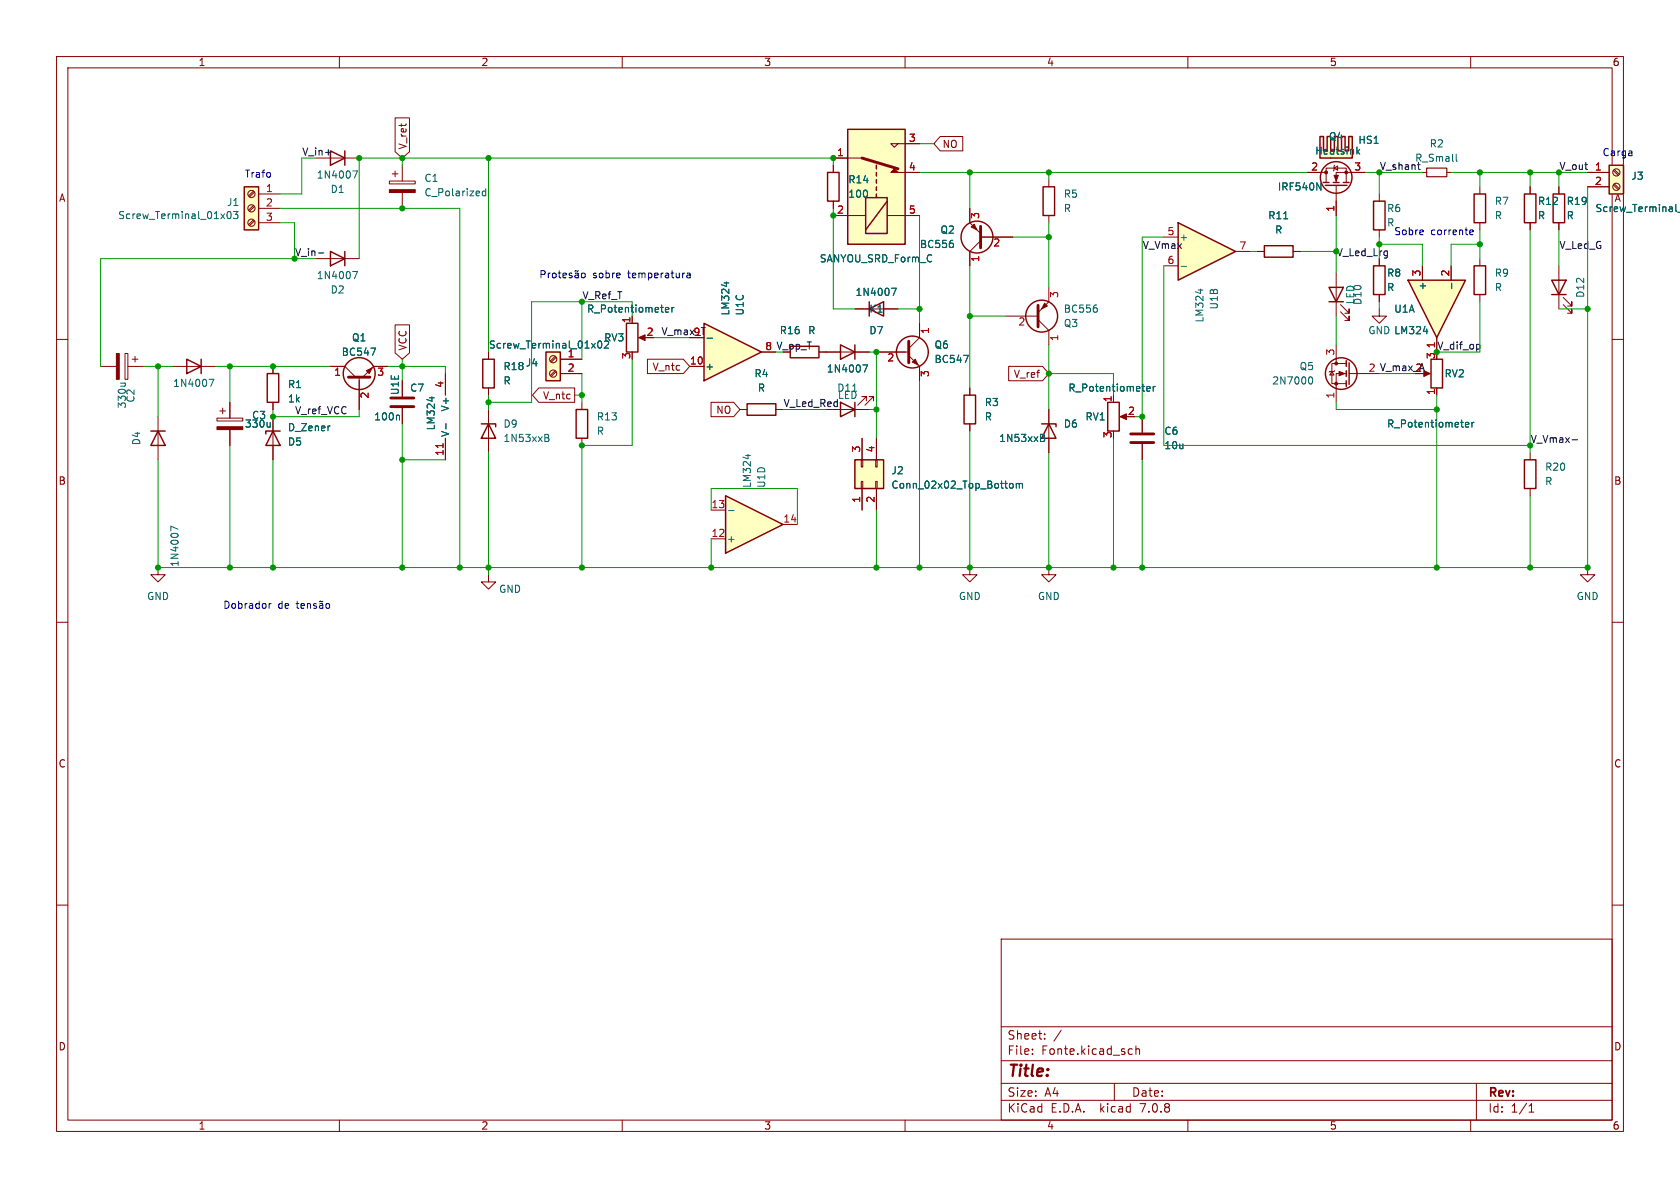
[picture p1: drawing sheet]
<svg xmlns="http://www.w3.org/2000/svg" width="297mm" height="210mm" viewBox="0 0 297 210" stroke-linecap="round" stroke-linejoin="round" font-family="sans-serif">
<g fill="none" stroke="#840000" stroke-width=".18">
<path d="M10 10h277v190h-277zM12 12h273v186h-273zM60 10v2M110 10v2M160 10v2M210 10v2M260 10v2M10 60h2M285 60h2M10 110h2M86.4 101.6v1.3h1.2l-1.2 1.2-1.3-1.2h1.3M285 110h2"/>
<path d="M10 160h2M285 160h2M177 166h108v32h-108zM60 198v2M110 198v2M160 198v2M177 194.5h108M177 191.5h108M177 187.5h108M177 181.5h108M182.5 186.3v.1M182.5 185.5v.1"/>
<path d="M184.7 183.6v.1M184.7 182.8v.1M187.6 182.1l-1.3 2M197 191.5v3M199.7 185.4l.5 .1M200.2 186.3l-.5 .1M200.8 185.5l.2-.1 .4 .1 .1 .9M200.8 184.9v1.5M210 198v2M260 198v2M261 191.5v6.5M270.3 196.6h.9"/>
<path d="M270.3 195.5l.4-.4v1.5"/>
</g>
<path d="M208.3 39.4l10.1 5.1-10.1 5z" fill="#ffffc2"/>
<g fill="none" stroke="#840000" stroke-width=".25">
<path d="M58.4 26.7l2.6 1.2-2.6 1.3zM61 26.7v2.5M149.9 22.9h10.1v20.3h-10.1zM153 34.9h3.8v6.4h-3.8zM154.9 29.2v.6M154.9 30.5v.6M154.9 31.8v.6M154.9 33v.7M154.9 34.3v.6M156.8 35.6l-3.8 5M208.3 39.4l10.1 5.1-10.1 5zM26.7 76.2h2.5"/>
<path d="M27.9 76.2l1.3 2.5h-2.5zM132.1 71.4h5.1v2h-5.1z"/>
</g>
<g fill="none" stroke="#840000" stroke-width=".18">
<path d="M58.4 27.9h5.1M147.3 27.9h5.1M147.3 38.1h5.7M156.8 38.1h5.8M158.7 25.4l-.6 .6-.6-.6h5.1M160 30.5h2.6M205.7 41.9h2.6M205.7 47h2.6M218.4 44.5h2.6M27.9 73.7v7.6M38.4 73.9h4.5v.5h-4.5zM38.9 72.6h1"/>
<path d="M39.4 72.1v1.1M40.6 71.1v2.8M40.6 75.9v2.8M130.8 72.4h1.3M137.2 72.4h1.2M27.9 100.3v1.3h1.3l-1.3 1.3-1.2-1.3h1.2"/>
</g>
<path d="M62.4 30.2h.8l-.5 1.3M208.8 47.1h1M212.2 51.1v.8M47.8 74.7v.8M47.8 75.4l-.2 .1M31.5 93.6l-1.3-.6v.9" fill="none" stroke="#006464" stroke-width=".18"/>
<path d="M149.9 22.9h10.1v20.3h-10.1z" fill="#ffffc2" stroke="#ffffc2" stroke-width=".18"/>
<path d="M152.4 27.9l6.3 1.9" fill="none" stroke="#840000" stroke-width=".51"/>
<g fill="#840000" stroke="#840000" stroke-width=".18">
<path d="M157.5 30.5l.6-.7 .6 .7h1.3z"/>
<path d="M38.4 75.4h4.5v.5h-4.5z"/>
</g>
<path d="M124.5 57.2l10.1 5-10.1 5.1z" fill="#ffffc2"/>
<path d="M146.3 30.5h2v5.1h-2zM274.6 34.3h2v5.1h-2zM124.5 57.2l10.1 5-10.1 5.1zM33 63.5l2.6 1.3-2.6 1.2zM35.6 63.5v2.5M85.1 74.9h2.5v.5M85.3 63.5h2.1v5.1h-2.1zM86.4 74.9l1.2 2.6h-2.5zM96.5 62.2h2.6v5.1h-2.6z" fill="none" stroke="#840000" stroke-width=".25"/>
<g fill="none" stroke="#840000" stroke-width=".18">
<path d="M147.3 29.2v1.3M147.3 35.6v1.2M275.6 33v1.3M275.6 39.4v1.2M30.5 64.8h7.6M86.4 62.2v1.3M86.4 68.6v1.3M86.4 72.4v7.6M98.1 65.5l-.8 .9M98.1 63l-.8 .8M98.3 65.7l-.8 .8M98.3 63.2l-.8 .8"/>
<path d="M99.1 63.5h3.8M99.1 66h3.8M121.9 64.8h2.6M134.6 62.2h2.6"/>
<circle cx="97.8" cy="66" r=".63"/>
<circle cx="97.8" cy="63.5" r=".63"/>
</g>
<path d="M125 59.8h1M128.4 49.8v.8M37 67h.8l-.5 1.3M96.3 76.8l.6 .1 .1 .2-.2 .3M96.3 77.4h.5M96.8 77.4l.3 .2-.1 .3-.7 .1M106.3 60.4l-.2-.1a.68 .68 0 0 0-.5 .6 .68 .68 0 0 0 .5 .6l.2-.1 .1-.3M107.5 60.8l-.7 .7h.8" fill="none" stroke="#006464" stroke-width=".18"/>
<path d="M96.5 62.2h2.6v5.1h-2.6z" fill="#ffffc2" stroke="#ffffc2" stroke-width=".18"/>
<path d="M128.3 87.6l10.1 5.1-10.1 5.1z" fill="#ffffc2"/>
<g fill="none" stroke="#840000" stroke-width=".25">
<path d="M43.2 33h2.5v7.6h-2.5zM184.4 33h2v5.1h-2zM58.4 44.5l2.6 1.2-2.6 1.3zM61 44.5v2.5M110.7 57.2h2.1v5h-2.1zM153.7 54.6l2.5-1.3v2.6zM153.7 53.3v2.6M223.5 43.4h5.1v2.1h-5.1zM260.6 47h2v5.1h-2zM47.2 66h2.1v5.1h-2.1zM48.3 76.2l1.2 2.5h-2.5zM49.5 76.2h-2.5v.5"/>
<path d="M101.9 72.4h2v5.1h-2zM139.7 61.2h5.1v2h-5.1zM148.6 61l2.5 1.2-2.5 1.3zM148.6 71.1l2.5 1.3-2.5 1.3zM151.1 61v2.5M151.1 71.1v2.6M170.4 69.9h2.1v5h-2.1zM184.1 74.9h2.6v.5M185.4 74.9l1.3 2.6h-2.6zM195.8 71.1h2.1v5.1h-2.1zM128.3 87.6l10.1 5.1-10.1 5.1zM151.1 81.3h5.1v5.1h-5.1z"/>
<path d="M269.5 81.3h2v5.1h-2z"/>
<circle cx="172.7" cy="41.9" r="2.82"/>
<circle cx="184.1" cy="55.9" r="2.82"/>
<circle cx="63.5" cy="66" r="2.82"/>
<circle cx="161.3" cy="62.2" r="2.82"/>
</g>
<g fill="none" stroke="#840000" stroke-width=".18">
<path d="M44.8 38.9l-.9 .8M44.8 36.3l-.9 .9M44.8 33.8l-.9 .8M45 39l-.9 .9M45 36.5l-.9 .8M45 34l-.9 .8M45.7 34.3h3.8M45.7 36.8h3.8M45.7 39.4h3.8M68.8 32h4.6v.5h-4.6zM69.3 30.7h1.1M69.8 30.2v1"/>
<path d="M71.1 29.2v2.8M71.1 34v2.8M171.4 36.8v2.6l2 1.9M185.4 31.8v1.2M185.4 38.1v1.3M55.9 45.7h7.6M111.8 55.9v1.3M113.3 59.7h1M151.1 54.6h7.6M162.6 57.2v2.5l-1.9 1.9M173.4 42.5l-2 2v2.5M173.4 41.9h5.7"/>
<path d="M177.8 55.9h5.7M183.5 56.5l1.9 1.9v2.6M185.4 50.8v2.5l-1.9 1.9M222.2 44.5h1.3M228.6 44.5h1.3M261.6 45.7v1.3M261.6 52.1v1.2M17.8 64.8h2.8M22.1 62.5h.5v4.6h-.5zM22.6 64.8h2.8M23.4 63.5h1M23.9 63v1"/>
<path d="M48.3 64.8v1.2M48.3 71.1v1.3M48.3 73.7v7.6M58.4 64.8h2.6l1.9 1.9M63.5 66.7v5.7M68.6 64.8h-2.6l-1.9 1.9M71.1 72.1v2.8M78.7 66v3.9M78.7 77.5v3.8M102.9 71.1v1.3M102.9 77.5v1.2M144.8 62.2h8.9"/>
<path d="M146 72.4h7.7M152.4 77.5v3.8M153.2 70.9v-.8h-.8h.8l-1.6 1.5M154.4 70.9v-.8h-.7h.7l-1.5 1.5M154.9 62.2h5.8M154.9 77.5v3.8M160.7 62.9l1.9 1.9v2.5M171.4 68.6v1.3M171.4 74.9v1.3M185.4 72.4v7.6M196.8 69.9v1.2M198.4 73.7h1"/>
<path d="M201.9 73.7v2.8M201.9 78.5v2.8M125.7 95.3h2.6M125.7 90.2h2.6M138.4 92.7h2.6M152.3 85.1h.2v1.3h-.2zM152.3 81.3h.2v1.3h-.2zM152.4 86.4v3.8M154.8 85.1h.3v1.3h-.3zM154.8 81.3h.3v1.3h-.3zM154.9 86.4v3.8M270.5 80v1.3"/>
<path d="M270.5 86.4v1.2M171.4 100.3v1.3h1.3l-1.3 1.3-1.2-1.3h1.2M185.4 100.3v1.3h1.3l-1.3 1.3-1.3-1.3h1.3"/>
<circle cx="44.4" cy="36.8" r=".63"/>
<circle cx="44.4" cy="34.3" r=".63"/>
<circle cx="44.4" cy="39.4" r=".63"/>
</g>
<g fill="none" stroke="#006464" stroke-width=".18">
<path d="M40.3 37.5l.1-.1a.68 .68 0 0 1 .5 .6 .68 .68 0 0 1-.5 .7l-.1-.2-.2-.3zM41.3 37.4h.8l-.5 .5 .4 .1v.5l-.2 .2-.5-.2M85.9 33.3v1.3M85.9 33.8h-.4l-.2 .2 .1 .6h.5M226.9 38.7h.8M62.4 48h.8l-.5 1.3M117.6 54.8l.6-.2v-.2l-.4-.1-.2 .2 .1 .6h.5M118.8 54.3v.9M119.1 54.3l-.3 .3M157.6 51h.8l-.5 1.2M168.4 43l.2 .2-.2 .5M193.9 54.5l.1 .1-.1 .5"/>
<path d="M21.3 67.7h.9M22 67.7l.2 .2M58.2 75.3h.1M65.6 61.5h.8l-.5 1.3M70.4 73.4l.2 .2v.6M76.4 70.1v.8M78.8 74.9v1M152.5 64.5h.9l-.6 1.3M170.4 62.8h.8l-.5 1.3M184 76.8l.6 .1v.2l-.2 .3M184 77.4h.4M184.4 77.4l.3 .2-.1 .3-.6 .1"/>
<path d="M202.7 68.7l.6-.1v-.2l-.4-.1-.2 .2 .1 .6h.5M203.9 68.3v.9M204.2 68.3l-.3 .3M128.8 90.3h1M132.2 80.3v.8M178.6 85.5h.3l.2 .2v.5l-.2 .1-.3-.1M179.7 85.6l.3-.1 .2 .1M179.7 85.5v.8M180.2 85.6l.2-.1h.3l.1 .8M180.2 85.6v.7"/>
</g>
<g fill="#840000" stroke="#840000" stroke-width=".18">
<path d="M20.6 62.5h.5v4.6h-.5z"/>
<path d="M112.9 59.7l1.1-.5v1z"/>
<path d="M64.8 65.5l1-.5-.5 1z"/>
<path d="M198 73.7l1.1-.5v1z"/>
<path d="M161.3 64l.5-.5 .5 1z"/>
<path d="M68.8 33.5h4.6v.5h-4.6z"/>
<path d="M184.7 53.6l.5 .5-1.1 .5z"/>
<path d="M171.7 40.1l.5-.5 .5 1z"/>
</g>
<g fill="#ffffc2" stroke="#ffffc2" stroke-width=".18">
<path d="M43.2 33h2.5v7.6h-2.5z"/>
<path d="M151.1 81.3h5.1v5.1h-5.1z"/>
</g>
<path d="M173.4 40v3.8M183.5 54v3.8M61.6 66.7h3.8M69.1 71.9h4.1M69.1 70.4h4.1M160.7 60.3v3.8M199.9 78.2h4.1M199.9 76.7h4.1" fill="none" stroke="#840000" stroke-width=".51"/>
<path d="M78.3 78.4v.7" fill="none" stroke="#a90000" stroke-width=".18"/>
<g fill="#ffffc2">
<path d="M233.3 24.1h.7v2.6h.6v-2.6h.7v2.6h.6l-.6 1.2h-2z"/>
<path d="M235.9 24.1h.6v2.6h.7v-2.6h.6v2.6h.6v-2.6h.7v3.8h-3.8l.6-1.2z"/>
</g>
<g fill="none" stroke="#840000" stroke-width=".25">
<path d="M233.3 24.1h.7v2.6h.6v-2.6h.7v2.6h.6v-2.6h.6v2.6h.7v-2.6h.6v2.6h.6v-2.6h.7v3.8h-5.8zM233.9 32.3h1M234.3 32.8h3.8M235.7 32.3h1M237.5 32.3h1M242.8 35.6h2.1v5h-2.1zM260.6 34.3h2v5.1h-2zM269.5 34.3h2v5.1h-2zM284.5 29.2h2.5v5.1h-2.5zM242.8 47h2.1v5.1h-2.1z"/>
<circle cx="236.2" cy="31.4" r="2.79"/>
</g>
<path d="M232.8 32.3l.7 1.3v-1.3M240 26.8l.4 .4M240.4 26.4l-.5 .5M257.4 27.2v1.1l.2 .2" fill="none" stroke="#006464" stroke-width=".18"/>
<g fill="none" stroke="#840000" stroke-width=".18">
<path d="M231.1 30.5h3.3M234.4 32.3v-2.6h3.6v2.6M235.8 29.7l.7-.4v.8zM236 29.2l-.2 .1v.8l-.1 .1M236.2 32.8v5.3M241.3 30.5h-5.1v1.8M243.8 34.3v1.3M251.5 30.5h.7M255.8 30.5h.7M261.6 33v1.3M261.6 39.4v1.2M270.5 33v1.3"/>
<path d="M270.5 39.4v1.2M280.7 30.5h3.8M280.7 33h3.8M285.2 32.7l.9 .8M285.2 30.1l.9 .9M285.4 32.5l.9 .9M285.4 30l.9 .8M243.8 40.6v1.3M243.8 45.7v1.3M243.8 52.1v1.2"/>
<circle cx="285.7" cy="33" r=".63"/>
<circle cx="285.7" cy="30.5" r=".63"/>
</g>
<g fill="#840000" stroke="#840000" stroke-width=".18">
<path d="M235.8 31h.8l-.4 1z"/>
<circle cx="238" cy="30.5" r=".25"/>
<circle cx="234.4" cy="30.5" r=".25"/>
</g>
<path d="M284.5 29.2h2.5v5.1h-2.5z" fill="#ffffc2" stroke="#ffffc2" stroke-width=".18"/>
<path d="M252.2 29.7h3.6v1.5h-3.6z" fill="none" stroke="#840000" stroke-width=".2"/>
<path d="M248.9 49.5h10.2l-5.1 10.2z" fill="#ffffc2"/>
<g fill="none" stroke="#840000" stroke-width=".25">
<path d="M234.9 50.8h2.6l-1.3 2.5zM234.9 53.3h2.6M248.9 49.5h10.2l-5.1 10.2zM274.3 49.5h2.6l-1.3 2.6zM274.3 52.1h2.6M238 63.8v1M238 65.5v1M238 67.3v1M238.5 64.1v3.8M253 63.5h2v5.1h-2z"/>
<circle cx="237.1" cy="66" r="2.79"/>
</g>
<g fill="none" stroke="#840000" stroke-width=".18">
<path d="M69.8 20.8h2.6v6l-1.3 1.1-1.3-1.1zM147.3 29.2v1.3M147.3 35.6v1.2M147.3 27.9h2.6M147.3 38.1h2.6M160 38.1h2.6M160 25.4h2.6M160 30.5h2.6M166.2 24.1h4v2.6h-4l-1.1-1.3zM171.4 36.8v2.6M231.1 30.5h2.6M236.2 35.6v2.5"/>
<path d="M238.8 30.5h2.5M270.5 33v1.3M270.5 39.4v1.2M275.6 33v1.3M275.6 39.4v1.2M280.7 30.5h3.8M280.7 33h3.8M69.8 57.4h2.6v5l-1.3 1.1-1.3-1.1zM111.8 55.9v1.3M151.1 54.6h2.6M156.2 54.6h2.5M162.6 57.2v2.5"/>
<path d="M171.4 44.5v2.5M173.4 41.9h5.7M222.2 44.5h1.3M228.6 44.5h1.3M236.2 48.3v7.6M237 55.1l1.5 1.5v-.7v.7h-.8M237 53.8l1.5 1.6v-.8v.8h-.8M243.8 54.6v1.3h1.3l-1.3 1.3-1.2-1.3h1.2M243.8 45.7v1.3M243.8 52.1v1.2M251.5 47v2.5M254 59.7v2.5"/>
<path d="M256.5 47v2.5M275.6 47v7.6M276.4 53.8l1.5 1.6v-.8v.8h-.8M276.4 52.6l1.5 1.5v-.8v.8h-.8M40.6 71.1v2.8M40.6 75.9v2.8M48.3 64.8v1.2M48.3 71.1v1.3M48.3 73.7v2.5M48.3 78.7v2.6M58.4 64.8h2.6M63.5 67.3v5.1"/>
<path d="M66 64.8h2.6M71.1 72.1v2.8M78.7 66v3.9M78.7 77.5v3.8M86.4 62.2v1.3M86.4 68.6v1.3M95.2 68.6h6.4v2.5h-6.4l-1.1-1.2zM99.1 66h3.8M99.1 63.5h3.8M114.5 63.5h6.3l1.1 1.3-1.1 1.2h-6.3zM121.9 64.8h2.6M125.7 71.1h4l1.1 1.3-1.1 1.3h-4z"/>
<path d="M130.8 72.4h1.3M134.6 62.2h2.6M137.2 72.4h1.2M144.8 62.2h3.8M151.1 62.2h2.6M152.4 77.5v3.8M154.9 62.2h5.1M154.9 77.5v3.8M162.6 64.8v2.5M171.4 68.6v1.3M171.4 74.9v1.3M178.3 64.8h6l1.1 1.2-1.1 1.3h-6z"/>
<path d="M185.4 72.4v2.5M185.4 77.5v2.5M196.8 69.9v1.2M201.9 73.7v2.8M201.9 78.5v2.8M235.5 65.7l.3 .6h-.7zM236 65.5l-.2 .2h-.7l-.2 .1M236.2 61v3.3M238 66h-1.8v5.1M238 64.3h-2.5v3.5h2.5M238.5 66h2.8M251.5 66h1"/>
<path d="M254 68.6v1.3M152.4 86.4v3.8M154.9 86.4v3.8M280.7 100.3v1.3h1.2l-1.2 1.3-1.3-1.3h1.3"/>
</g>
<g fill="none" stroke="#006464" stroke-width=".18">
<path d="M226.9 38.7h.8M232.8 32.3l.7 1.3v-1.3M240 26.8l.4 .4M240.4 26.4l-.5 .5M117.6 54.8l.6-.2v-.2l-.4-.1-.2 .2 .1 .6h.5M118.8 54.3v.9M119.1 54.3l-.3 .3M125 59.8h1M128.4 49.8v.8M157.6 51h.8l-.5 1.2M168.4 43l.2 .2-.2 .5M251.6 58.6h.8"/>
<path d="M256.6 50.1v.9M47.8 74.7v.8M47.8 75.4l-.2 .1M58.2 75.3h.1M65.6 61.5h.8l-.5 1.3M70.4 73.4l.2 .2v.6M76.4 70.1v.8M78.8 74.9v1M106.3 60.4l-.2-.1a.68 .68 0 0 0-.5 .6 .68 .68 0 0 0 .5 .6l.2-.1 .1-.3M107.5 60.8l-.7 .7h.8M152.5 64.5h.9l-.6 1.3M170.4 62.8h.8l-.5 1.3"/>
<path d="M184 76.8l.6 .1v.2l-.2 .3M184 77.4h.4M184.4 77.4l.3 .2-.1 .3-.6 .1M202.7 68.7l.6-.1v-.2l-.4-.1-.2 .2 .1 .6h.5M203.9 68.3v.9M204.2 68.3l-.3 .3M231.5 66.7l.1-.1a.68 .68 0 0 1 .5 .7 .68 .68 0 0 1-.5 .6l-.1-.1M259.1 75.1l.6-.1-.1-.3h-.3l-.2 .1v.6h.5M260.2 74.7v.8M260.6 74.7l-.4 .2M178.6 85.5h.3l.2 .2v.5l-.2 .1-.3-.1M179.7 85.6l.3-.1 .2 .1"/>
<path d="M179.7 85.5v.8M180.2 85.6l.2-.1h.3l.1 .8M180.2 85.6v.7"/>
</g>
<g fill="#840000" stroke="#840000" stroke-width=".18">
<path d="M236.7 65.7l1 .3-1 .4z"/>
<path d="M251.7 65.5l1.2 .5-1.2 .5z"/>
<circle cx="236.2" cy="67.8" r=".25"/>
<circle cx="236.2" cy="64.3" r=".25"/>
</g>
<path d="M57.6 26.9h.9M250.8 29.9l.3 .1M56.3 44.7h1M261.4 60.9l.3 .2v.4l-.3 .2M277.9 77.7h1" fill="none" stroke="#0f0f0f" stroke-width=".18"/>
<g fill="none" stroke="#0000c2" stroke-width=".18">
<path d="M95.7 48.5h.6l.1-.2-.1-.3-.6-.2v1.3M96.9 48.3v.8M97.3 48.3l-.4 .2M97.7 48.4l.2-.1 .4 .1v.5l-.1 .2h-.3l-.2-.1zM98.7 48.3h.5M98.9 47.8v1.1l.3 .2M99.5 48.7l.6-.1v-.3h-.4l-.2 .2 .1 .6h.5M101.1 48.3h-.3l-.2 .2 .1 .1 .4 .2v.3h-.5M101.7 48.3h.5v.8M102.2 48.6h-.4l-.2 .2 .2 .3h.4M102.2 47.8l-.6 .2M102.8 48.4l.2-.1 .4 .1 .1 .5-.2 .2h-.3l-.2-.1z"/>
<path d="M121.5 48.3h.5v.8M122 48.6h-.4l-.2 .2 .2 .3h.4M259.9 41.4h.5M259.9 40.7l.4-.1 .1 .4-.6 .1M47.6 106.7v.8M47.9 106.7l-.3 .2M52.4 106.7h.4M52.5 106.3v1.1l.3 .1M53.2 107.1l.6-.1-.1-.2-.3-.1-.2 .2 .1 .6h.4M54.3 106.8l.2-.1 .3 .1 .1 .7M54.3 106.7v.8M55.9 106.8l-.3-.1-.2 .2 .1 .2 .4 .1v.3h-.5"/>
<path d="M56.5 106.8h.5l.1 .7M57.1 107l-.5 .1-.1 .1 .1 .3h.5M57.1 106.3l-.6 .1M57.7 106.8l.2-.1 .3 .1 .1 .5-.1 .2h-.3l-.2-.1z"/>
</g>
<g fill="none" stroke="#009600" stroke-width=".18">
<path d="M49.5 39.4h2.6v6.3M49.5 36.8h31.8v63.5M53.3 27.9v6.4h-3.8M71.1 27.9v1.3M86.4 27.9v34.3M147.3 38.1v16.5h3.8M147.3 29.2v-1.3h-83.8v17.8M162.6 30.5h68.5M162.6 38.1v19.1M162.6 25.4h2.5M171.4 30.5v6.3M185.4 30.5v1.3"/>
<path d="M185.4 39.4v11.4M236.2 38.1v10.2M241.3 30.5h10.2M243.8 30.5v3.8M256.5 30.5h24.2M261.6 30.5v2.5M270.5 30.5v2.5M275.6 30.5v2.5M280.7 33v67.3h-252.8v-19M55.9 45.7h-38.1v19.1M102.9 53.3v10.2M111.8 55.9v-2.6h-17.8v17.8h-7.6"/>
<path d="M115.6 59.7h6.3M158.7 54.6h3.9M171.4 47v21.6M171.4 55.9h6.4M179.1 41.9h6.3M205.7 47v31.7h64.8M205.7 41.9h-3.8v31.8h-1.2M221 44.5h1.2M229.9 44.5h6.3M236.2 55.9v5.1M243.8 43.2h7.7v3.8M243.8 41.9v3.8"/>
<path d="M243.8 53.3v1.3M261.6 43.2h-5.1v3.8M261.6 40.6v5.1M261.6 53.3v8.9h-7.6M270.5 40.6v39.4M275.6 54.6h5.1M275.6 40.6v6.4M25.4 64.8h5.1M27.9 64.8v8.9M38.1 64.8h20.3M40.6 64.8v6.3M40.6 78.7v21.6"/>
<path d="M48.3 72.4v1.3h15.2v-1.3M68.6 64.8h10.1v1.2M71.1 63.5v3.8M71.1 74.9v25.4M86.4 69.9v2.5M101.6 69.9h1.3M102.9 66v5.1M111.8 63.5v15.2h-8.9v21.6M138.4 72.4h7.6M153.7 72.4h1.2M153.7 62.2h1.2v15.3M162.6 67.3v33"/>
<path d="M171.4 76.2v24.1M185.4 61v11.4M185.4 66h11.4v3.9M196.8 77.5v22.8M236.2 71.1v1.3h17.8M243.8 66h6.4M254 69.9v30.4M48.3 81.3v19M71.1 81.3h7.6M86.4 80v21.6M125.7 90.2v-3.8h15.3v6.3M125.7 95.3v5"/>
<path d="M154.9 90.2v10.1M185.4 80v20.3M201.9 81.3v19M270.5 87.6v12.7"/>
</g>
<path d="M78.3 78.4v.7" fill="none" stroke="#a90000" stroke-width=".18"/>
<g fill="#009600" stroke="#009600" stroke-width=".18">
<circle cx="27.9" cy="100.3" r=".46"/>
<circle cx="40.6" cy="100.3" r=".46"/>
<circle cx="40.6" cy="64.8" r=".46"/>
<circle cx="48.3" cy="64.8" r=".46"/>
<circle cx="48.3" cy="73.7" r=".46"/>
<circle cx="48.3" cy="100.3" r=".46"/>
<circle cx="71.1" cy="100.3" r=".46"/>
<circle cx="71.1" cy="81.3" r=".46"/>
<circle cx="71.1" cy="64.8" r=".46"/>
<circle cx="81.3" cy="100.3" r=".46"/>
<circle cx="86.4" cy="100.3" r=".46"/>
<circle cx="102.9" cy="100.3" r=".46"/>
<circle cx="102.9" cy="78.7" r=".46"/>
<circle cx="86.4" cy="71.1" r=".46"/>
<circle cx="102.9" cy="69.9" r=".46"/>
<circle cx="154.9" cy="100.3" r=".46"/>
<circle cx="154.9" cy="72.4" r=".46"/>
<circle cx="154.9" cy="62.2" r=".46"/>
<circle cx="147.3" cy="38.1" r=".46"/>
<circle cx="147.3" cy="27.9" r=".46"/>
<circle cx="86.4" cy="27.9" r=".46"/>
<circle cx="125.7" cy="100.3" r=".46"/>
<circle cx="71.1" cy="27.9" r=".46"/>
<circle cx="63.5" cy="27.9" r=".46"/>
<circle cx="27.9" cy="64.8" r=".46"/>
<circle cx="71.1" cy="36.8" r=".46"/>
<circle cx="185.4" cy="66" r=".46"/>
<circle cx="171.4" cy="55.9" r=".46"/>
<circle cx="201.9" cy="73.7" r=".46"/>
<circle cx="171.4" cy="30.5" r=".46"/>
<circle cx="185.4" cy="30.5" r=".46"/>
<circle cx="185.4" cy="41.9" r=".46"/>
<circle cx="162.6" cy="54.6" r=".46"/>
<circle cx="185.4" cy="100.3" r=".46"/>
<circle cx="196.8" cy="100.3" r=".46"/>
<circle cx="201.9" cy="100.3" r=".46"/>
<circle cx="162.6" cy="100.3" r=".46"/>
<circle cx="171.4" cy="100.3" r=".46"/>
<circle cx="270.5" cy="30.5" r=".46"/>
<circle cx="261.6" cy="30.5" r=".46"/>
<circle cx="243.8" cy="43.2" r=".46"/>
<circle cx="254" cy="100.3" r=".46"/>
<circle cx="261.6" cy="43.2" r=".46"/>
<circle cx="280.7" cy="54.6" r=".46"/>
<circle cx="254" cy="72.4" r=".46"/>
<circle cx="280.7" cy="100.3" r=".46"/>
<circle cx="270.5" cy="100.3" r=".46"/>
</g>
<text font-size="2.8" fill="#840000" x="178" y="190.9">Title:</text>
<g font-size="2.1" fill="#840000">
<text x="178" y="184">Sheet:</text>
<text x="178" y="186.7">File:</text>
<text x="184.1" y="186.7">Fonte.kicad_sch</text>
<text x="178" y="196.9">KiCad</text>
<text x="178" y="194.1">Size:</text>
<text x="184.7" y="194.1">A4</text>
<text x="185.7" y="196.9">E.D.A.</text>
<text x="194.6" y="196.9">kicad</text>
<text x="200" y="194.1">Date:</text>
<text x="201.8" y="196.9">7.0.8</text>
<text x="263" y="194.3">Rev:</text>
<text x="263" y="196.9">Id:</text>
<text x="267.1" y="196.9">1/1</text>
</g>
<g font-size="1.8" fill="#840000">
<text x="35" y="11.9">1</text>
<text x="85" y="11.9">2</text>
<text x="135" y="11.9">3</text>
<text x="185" y="11.9">4</text>
<text x="235" y="11.9">5</text>
<text x="285" y="11.9">6</text>
<text x="72.1" y="26.5" transform="rotate(-90 72.1 26.5)">V_ret</text>
<text x="166.5" y="26.4">NO</text>
<text x="10.3" y="35.9">A</text>
<text x="285.3" y="35.9">A</text>
<text x="116.8" y="59.3">V_max_T</text>
<text x="72.1" y="62.1" transform="rotate(-90 72.1 62.1)">VCC</text>
<text x="115.3" y="65.7">V_ntc</text>
<text x="135.2" y="62">8 V_op_T</text>
<text x="95.9" y="70.8">V_ntc</text>
<text x="179.1" y="67">V_ref</text>
<text x="126.5" y="73.3">NO</text>
<text x="10.3" y="85.9">B</text>
<text x="285.3" y="85.9">B</text>
<text x="10.3" y="135.9">C</text>
<text x="285.3" y="135.9">C</text>
<text x="10.3" y="185.9">D</text>
<text x="285.3" y="185.9">D</text>
<text x="35" y="199.9">1</text>
<text x="85" y="199.9">2</text>
<text x="135" y="199.9">3</text>
<text x="185" y="199.9">4</text>
<text x="235" y="199.9">5</text>
<text x="285" y="199.9">6</text>
</g>
<g font-size="1.8" fill="#009600">
<text x="53.3" y="27.6">V_in+</text>
<text x="243.8" y="30.1">V_shant</text>
<text x="275.6" y="30.1">V_out</text>
<text x="52.1" y="45.4">V_in-</text>
<text x="236.2" y="45.4">V_Led_Lrg</text>
<text x="102.9" y="53">V_Ref_T</text>
<text x="254" y="61.9">V_dif_op</text>
<text x="270.5" y="78.4">V_Vmax-</text>
</g>
<g font-size="1.8" fill="#a90000">
<text x="147.9" y="27.7">1</text>
<text x="160.6" y="25.1">3</text>
<text x="46.9" y="34">1</text>
<text x="160.6" y="30.2">4</text>
<text x="231.7" y="30.2">2</text>
<text x="239.3" y="30.2">3</text>
<text x="281.9" y="30.2">1</text>
<text x="281.9" y="32.8">2</text>
<text x="46.9" y="36.6">2</text>
<text x="46.9" y="39.1">3</text>
<text x="147.9" y="37.8">2</text>
<text x="160.6" y="37.8">5</text>
<text x="173.4" y="38.8" transform="rotate(-90 173.4 38.8)">3</text>
<text x="206.3" y="41.7">5</text>
<text x="236" y="37.5" transform="rotate(-90 236 37.5)">1</text>
<text x="173.4" y="46.4" transform="rotate(-90 173.4 46.4)">1</text>
<text x="175.5" y="43.9">2</text>
<text x="206.3" y="46.7">6</text>
<text x="219" y="44.2">7</text>
<text x="187.4" y="52.8" transform="rotate(-90 187.4 52.8)">3</text>
<text x="251.2" y="49" transform="rotate(-90 251.2 49)">3</text>
<text x="256.3" y="49" transform="rotate(-90 256.3 49)">2</text>
<text x="111.5" y="57.2" transform="rotate(-90 111.5 57.2)">1</text>
<text x="114.2" y="59.4">2</text>
<text x="122.5" y="59.4">9</text>
<text x="164.5" y="59.1" transform="rotate(-90 164.5 59.1)">1</text>
<text x="180" y="57.9">2</text>
<text x="100.3" y="63.2">1</text>
<text x="100.3" y="65.8">2</text>
<text x="111.5" y="63.6" transform="rotate(-90 111.5 63.6)">3</text>
<text x="121.9" y="64.5">10</text>
<text x="135.2" y="62">8</text>
<text x="156.8" y="64.2">2</text>
<text x="187.4" y="60.4" transform="rotate(-90 187.4 60.4)">1</text>
<text x="236" y="62.9" transform="rotate(-90 236 62.9)">3</text>
<text x="250.1" y="65.8">2</text>
<text x="253.7" y="63.6" transform="rotate(-90 253.7 63.6)">3</text>
<text x="253.7" y="61.7" transform="rotate(-90 253.7 61.7)">1</text>
<text x="59" y="66.8">1</text>
<text x="65.5" y="70.6" transform="rotate(-90 65.5 70.6)">2</text>
<text x="66.6" y="66.8">3</text>
<text x="78.5" y="68.7" transform="rotate(-90 78.5 68.7)">4</text>
<text x="164.5" y="66.7" transform="rotate(-90 164.5 66.7)">3</text>
<text x="196.6" y="71.2" transform="rotate(-90 196.6 71.2)">1</text>
<text x="236" y="70.6" transform="rotate(-90 236 70.6)">1</text>
<text x="253.7" y="69.9" transform="rotate(-90 253.7 69.9)">1</text>
<text x="196.6" y="77.5" transform="rotate(-90 196.6 77.5)">3</text>
<text x="199.3" y="73.4">2</text>
<text x="78.5" y="80.7" transform="rotate(-90 78.5 80.7)">11</text>
<text x="152.1" y="80.1" transform="rotate(-90 152.1 80.1)">3</text>
<text x="154.7" y="80.1" transform="rotate(-90 154.7 80.1)">4</text>
<text x="125.7" y="89.9">13</text>
<text x="152.1" y="89" transform="rotate(-90 152.1 89)">1</text>
<text x="154.7" y="89" transform="rotate(-90 154.7 89)">2</text>
<text x="125.7" y="95">12</text>
<text x="138.4" y="92.5">14</text>
</g>
<g font-size="1.8" fill="#006464">
<text x="232.4" y="27.5">Heatsink</text>
<text x="234.8" y="25">Q4</text>
<text x="240" y="25.6">HS1</text>
<text x="252.7" y="26.3">R2</text>
<text x="55.9" y="31.8">1N4007</text>
<text x="58.3" y="34.3">D1</text>
<text x="74.9" y="32.4">C1</text>
<text x="74.9" y="34.9">C_Polarized</text>
<text x="149.9" y="35.2">100</text>
<text x="149.9" y="32.6">R14</text>
<text x="188" y="35.2">R5</text>
<text x="225.8" y="33.9">IRF540N</text>
<text x="288.3" y="32">J3</text>
<text x="20.8" y="38.9">Screw_Terminal_01x03</text>
<text x="40" y="36.6">J1</text>
<text x="166.2" y="41.5">Q2</text>
<text x="188" y="37.7">R</text>
<text x="224.1" y="39">R11</text>
<text x="225.3" y="41.5">R</text>
<text x="245.1" y="37.7">R6</text>
<text x="264.2" y="36.4">R7</text>
<text x="264.2" y="39">R</text>
<text x="271.8" y="36.4">R12</text>
<text x="271.8" y="39">R</text>
<text x="276.9" y="36.4">R19</text>
<text x="276.9" y="39">R</text>
<text x="282" y="37.7">Screw_Terminal_01x</text>
<text x="144.8" y="46.6">SANYOU_SRD_Form_C</text>
<text x="162.5" y="44">BC556</text>
<text x="208.4" y="42.8">+</text>
<text x="55.9" y="49.5">1N4007</text>
<text x="58.3" y="52.1">D2</text>
<text x="151.1" y="52.5">1N4007</text>
<text x="239.6" y="53.9" transform="rotate(-90 239.6 53.9)">LED</text>
<text x="245.1" y="49.1">R8</text>
<text x="245.1" y="51.7">R</text>
<text x="252.3" y="51.4" transform="rotate(-90 252.3 51.4)">+</text>
<text x="264.2" y="49.1">R9</text>
<text x="264.2" y="51.7">R</text>
<text x="280.3" y="52.7" transform="rotate(-90 280.3 52.7)">D12</text>
<text x="103.7" y="55.5">R_Potentiometer</text>
<text x="129.1" y="55.9" transform="rotate(-90 129.1 55.9)">LM324</text>
<text x="131.7" y="55.9" transform="rotate(-90 131.7 55.9)">U1C</text>
<text x="137.8" y="59.3">R16</text>
<text x="142.8" y="59.3">R</text>
<text x="153.6" y="55.5">K1</text>
<text x="153.6" y="59.3">D7</text>
<text x="188" y="55.5">BC556</text>
<text x="188" y="58">Q3</text>
<text x="213" y="57.1" transform="rotate(-90 213 57.1)">LM324</text>
<text x="215.5" y="54.8" transform="rotate(-90 215.5 54.8)">U1B</text>
<text x="240.9" y="54" transform="rotate(-90 240.9 54)">D10</text>
<text x="241.8" y="59.3">GND LM324</text>
<text x="246.4" y="55.5">U1A</text>
<text x="246.4" y="59.3">LM324</text>
<text x="60.3" y="63.1">BC547</text>
<text x="62.1" y="60.6">Q1</text>
<text x="86.3" y="61.8">Screw_Terminal_01x02</text>
<text x="88.9" y="65.6">R18</text>
<text x="92.9" y="65">J4</text>
<text x="106.7" y="60.6">RV3</text>
<text x="124.6" y="65.6">+</text>
<text x="165.1" y="64.4">BC547</text>
<text x="165.1" y="61.8">Q6</text>
<text x="229.7" y="65.6">Q5</text>
<text x="24" y="71.3" transform="rotate(-90 24 71.3)">C2</text>
<text x="30.5" y="68.6">1N4007</text>
<text x="50.8" y="68.8">R1</text>
<text x="50.8" y="71.3">1k</text>
<text x="70.7" y="69.9" transform="rotate(-90 70.7 69.9)">U1E</text>
<text x="72.4" y="69.4">C7</text>
<text x="88.9" y="68.2">R</text>
<text x="133.3" y="66.9">R4</text>
<text x="133.9" y="69.4">R</text>
<text x="146.1" y="66.1">1N4007</text>
<text x="147.9" y="69.4">D11</text>
<text x="174" y="72">R3</text>
<text x="188.8" y="69.4">R_Potentiometer</text>
<text x="224.8" y="68.2">2N7000</text>
<text x="255.3" y="66.9">RV2</text>
<text x="22.5" y="72.3" transform="rotate(-90 22.5 72.3)">330u</text>
<text x="43.2" y="75.8">330u</text>
<text x="44.5" y="74.3">C3</text>
<text x="50.8" y="76.4">D_Zener</text>
<text x="66" y="74.5">100n</text>
<text x="77.1" y="76.2" transform="rotate(-90 77.1 76.2)">LM324</text>
<text x="79.6" y="77.3" transform="rotate(-90 79.6 77.3)">V-</text>
<text x="79.6" y="72.8" transform="rotate(-90 79.6 72.8)">V+</text>
<text x="88.9" y="75.8">D9</text>
<text x="105.4" y="74.5">R13</text>
<text x="105.4" y="77.1">R</text>
<text x="174" y="74.5">R</text>
<text x="188" y="75.8">D6</text>
<text x="191.8" y="74.5">RV1</text>
<text x="205.7" y="77.1">C6</text>
<text x="245.1" y="75.8">R_Potentiometer</text>
<text x="25" y="78.8" transform="rotate(-90 25 78.8)">D4</text>
<text x="50.8" y="79">D5</text>
<text x="88.9" y="78.3">1N53xxB</text>
<text x="176.5" y="78.3">1N53xxB</text>
<text x="205.7" y="79.6">10u</text>
<text x="273.1" y="83.4">R20</text>
<text x="132.9" y="86.4" transform="rotate(-90 132.9 86.4)">LM324</text>
<text x="135.5" y="86.4" transform="rotate(-90 135.5 86.4)">U1D</text>
<text x="157.5" y="84">J2</text>
<text x="157.5" y="86.6">Conn_02x02_Top_Bottom</text>
<text x="273.1" y="86">R</text>
<text x="31.8" y="100.3" transform="rotate(-90 31.8 100.3)">1N4007</text>
<text x="128.4" y="96.1">+</text>
<text x="25.9" y="106.3">GND</text>
<text x="88.1" y="105">GND</text>
<text x="169.4" y="106.3">GND</text>
<text x="183.4" y="106.3">GND</text>
<text x="278.6" y="106.3">GND</text>
</g>
<g font-size="1.8" fill="#0f0f0f">
<text x="250.1" y="28.8">R_Small</text>
<text x="201.9" y="44.1">V_Vmax</text>
<text x="275.6" y="44.1">V_Led_G</text>
<text x="241.9" y="65.8">2 V_max_A</text>
<text x="148" y="70.7">LED</text>
<text x="52.1" y="73.3">V_ref_VCC</text>
<text x="138.4" y="72">V_Led_Red</text>
</g>
<g font-size="1.8" fill="#0000c2">
<text x="283.2" y="27.7">Carga</text>
<text x="43.2" y="31.5">Trafo</text>
<text x="245.1" y="40.2">R</text>
<text x="246.4" y="41.7">Sobre</text>
<text x="252.9" y="41.7">corrente</text>
<text x="104.8" y="49.3">sobre</text>
<text x="111.1" y="49.3">temperatura</text>
<text x="39.4" y="107.7">Dobrador</text>
<text x="49.1" y="107.7">de</text>
</g>
</svg>
